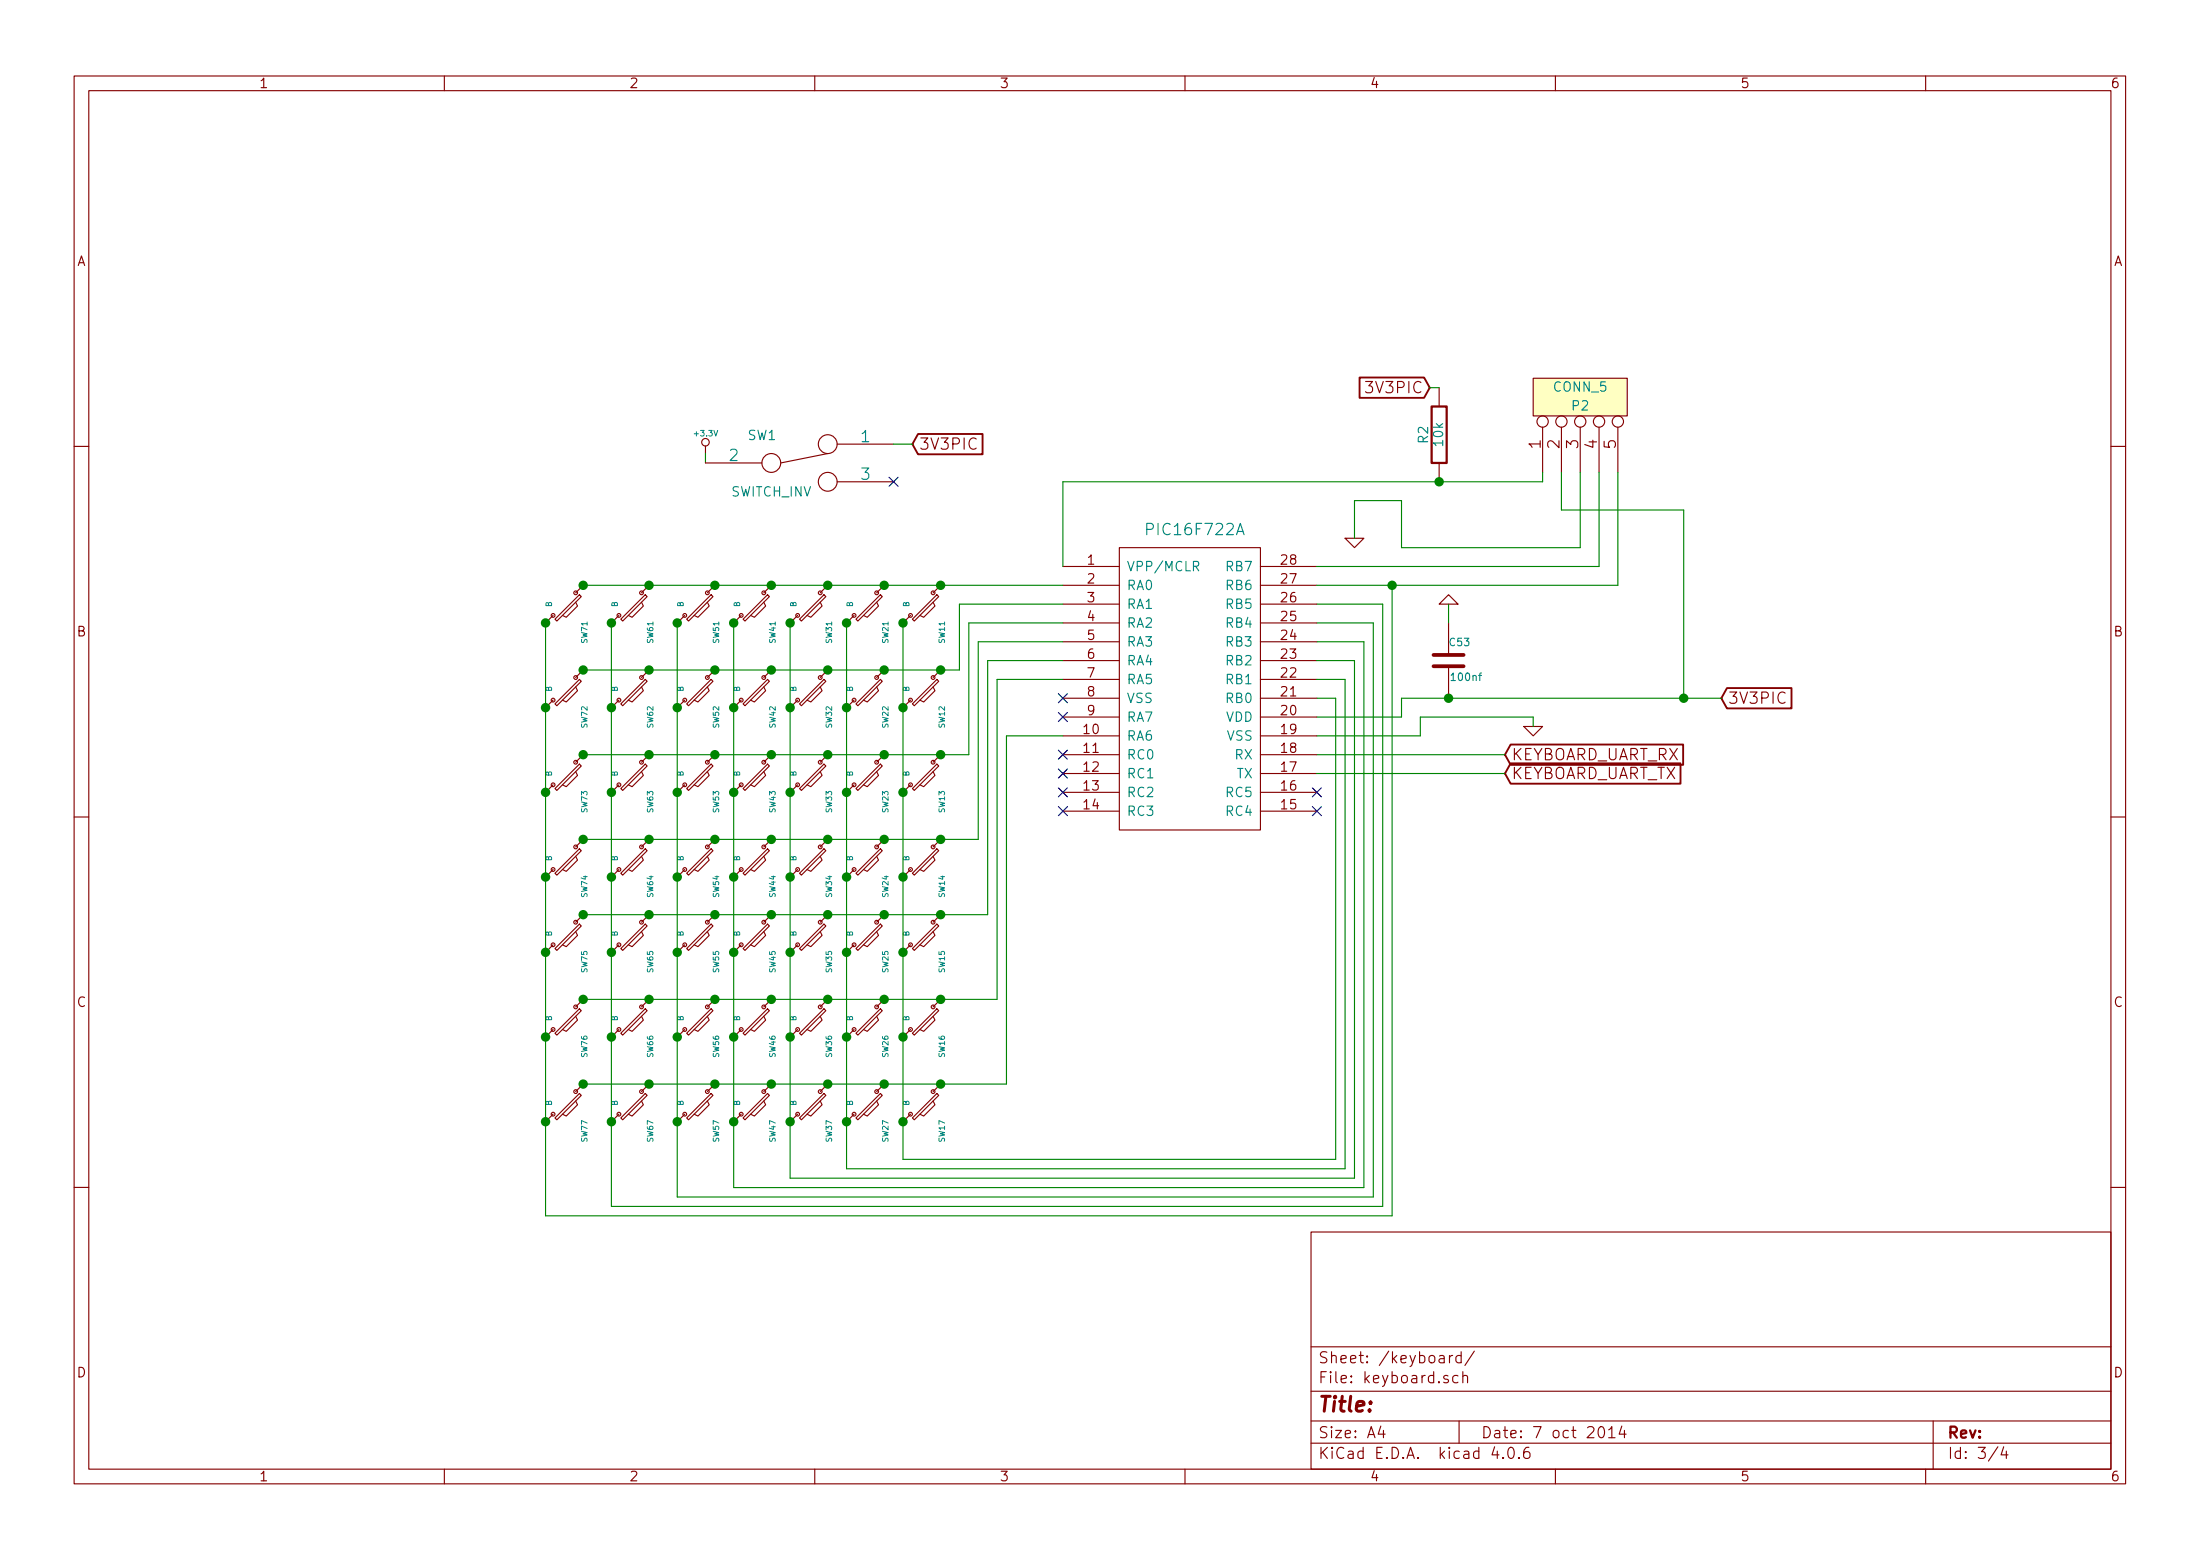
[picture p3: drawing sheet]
<svg xmlns="http://www.w3.org/2000/svg" width="297mm" height="210mm" viewBox="0 0 297 210" stroke-linecap="round" stroke-linejoin="round" font-family="sans-serif">
<g fill="none" stroke="#840000" stroke-width=".15">
<path d="M10 10.3h277v189.9h-277zM12 12.2h273v186.1h-273zM60 10.3v1.9M110 10.3v1.9M160 10.3v1.9M210 10.3v1.9M260 10.3v1.9M113 59.9h7.6M194.3 52.3v2.6M207 51h12.7v5.1h-12.7zM208.3 57.7v6M210.8 57.7v6"/>
<path d="M213.4 57.7v6M215.9 57.7v6M218.4 57.7v6M10 60.2h2M78.7 79l-1 1M78.7 79h.1M87.6 79l-1 1M87.6 79h.1M95.2 60.2v1M95.2 62.5h7.7M96.5 79l-1 1M96.5 79h.1"/>
<path d="M104.1 79l-1 1M104.1 79h.1M111.8 79l-1.1 1M111.8 79h.1M111.8 61.2l-6.4 1.3M113 65h7.6M119.4 79l-1 1M119.4 79h.1M127 79l-1 1M127 79h.1M143.5 76.4h7.6M143.5 79h7.6"/>
<path d="M151.1 73.9h19.1v38.1h-19.1zM170.2 76.4h7.6M170.2 79h7.6M181.6 72.6h2.5l-1.2 1.3zM194.3 62.5v2.5M285 60.2h2M73.7 95.5h.1M73.7 84.1h.1M74.7 94.5l-1 1M74.7 83.1l-1 1M74.9 95l3.3-3.3 .3 .2-3.3 3.3zM77.7 92.7l.3 .5-1.5 1.5-.6-.2"/>
<path d="M77.7 81.3l.3 .5-1.5 1.5-.6-.2M78.2 80.3l.3 .2-3.3 3.3-.3-.2zM78.7 90.4l-1 1M78.7 90.4h.1M82.5 95.5h.1M82.5 84.1h.1M83.6 94.5l-1.1 1M83.6 83.1l-1.1 1M83.8 95l3.3-3.3 .3 .2-3.3 3.3zM83.8 83.6l3.3-3.3 .3 .2-3.3 3.3zM86.6 92.7l.3 .5-1.6 1.5-.5-.2M86.6 81.3l.3 .5-1.6 1.5-.5-.2"/>
<path d="M87.6 90.4l-1 1M87.6 90.4h.1M91.4 84.1h.1M91.4 95.5h.1M92.5 83.1l-1.1 1M92.5 94.5l-1.1 1M92.7 95l3.3-3.3 .3 .2-3.3 3.3zM95.5 81.3l.3 .5-1.6 1.5-.5-.2M95.5 92.7l.3 .5-1.6 1.5-.5-.2M96 80.3l.3 .2-3.3 3.3-.3-.2zM96.5 90.4l-1 1M96.5 90.4h.1"/>
<path d="M99.1 84.1h.1M99.1 95.5h.1M100.1 83.1l-1 1M100.1 94.5l-1 1M100.3 95l3.3-3.3 .3 .2-3.3 3.3zM103.1 81.3l.3 .5-1.5 1.5-.6-.2M103.1 92.7l.3 .5-1.5 1.5-.6-.2M103.6 80.3l.3 .2-3.3 3.3-.3-.2zM104.1 90.4l-1 1M104.1 90.4h.1M106.7 84.1h.1M106.7 95.5h.1"/>
<path d="M107.7 83.1l-1 1M107.7 94.5l-1 1M107.9 83.6l3.4-3.3 .2 .2-3.3 3.3zM107.9 95l3.4-3.3 .2 .2-3.3 3.3zM110.7 81.3l.3 .5-1.5 1.5-.5-.2M110.7 92.7l.3 .5-1.5 1.5-.5-.2M111.8 90.4l-1.1 1M111.8 90.4h.1M114.3 84.1h.1M114.3 95.5h.1M115.3 83.1l-1 1M115.3 94.5l-1 1"/>
<path d="M115.6 95l3.3-3.3 .2 .2-3.3 3.3zM118.4 81.3l.2 .5-1.5 1.5-.5-.2M118.4 92.7l.2 .5-1.5 1.5-.5-.2M118.9 80.3l.2 .2-3.3 3.3-.2-.2zM119.4 90.4l-1 1M119.4 90.4h.1M121.9 84.1h.1M121.9 95.5h.1M122.9 83.1l-1 1M122.9 94.5l-1 1M123.2 95l3.3-3.3 .2 .2-3.3 3.3zM126 81.3l.2 .5-1.5 1.5-.5-.2"/>
<path d="M126 92.7l.2 .5-1.5 1.5-.5-.2M126.5 80.3l.2 .2-3.3 3.3-.2-.2zM127 90.4l-1 1M127 90.4h.1M143.5 81.5h7.6M143.5 84.1h7.6M143.5 86.6h7.6M143.5 89.1h7.6M143.5 91.7h7.6M143.5 94.2h7.6M143.5 96.8h7.6M143.5 99.3h7.6"/>
<path d="M170.2 81.5h7.6M170.2 84.1h7.6M170.2 86.6h7.6M170.2 89.1h7.6M170.2 91.7h7.6M170.2 94.2h7.6M170.2 96.8h7.6M170.2 99.3h7.6M194.3 81.5l1.3-1.2 1.2 1.2zM195.6 84.1v4.3M195.6 89.9v4.3M205.7 98h2.6l-1.3 1.3z"/>
<path d="M10 110.3h2M73.7 118.4h.1M73.7 106.9h.1M74.7 117.3l-1 1.1M74.7 105.9l-1 1M74.9 117.9l3.3-3.4 .3 .3-3.3 3.3zM74.9 106.4l3.3-3.3 .3 .3-3.3 3.3zM77.7 115.6l.3 .5-1.5 1.5-.6-.3M77.7 104.1l.3 .5-1.5 1.6-.6-.3M78.7 113.3l-1 1M78.7 113.3h.1M78.7 101.8l-1 1.1"/>
<path d="M78.7 101.8h.1M82.5 118.4h.1M82.5 106.9h.1M83.6 117.3l-1.1 1.1M83.6 105.9l-1.1 1M83.8 117.9l3.3-3.4 .3 .3-3.3 3.3zM83.8 106.4l3.3-3.3 .3 .3-3.3 3.3zM86.6 115.6l.3 .5-1.6 1.5-.5-.3M86.6 104.1l.3 .5-1.6 1.6-.5-.3M87.6 113.3l-1 1M87.6 113.3h.1M87.6 101.8l-1 1.1"/>
<path d="M87.6 101.8h.1M91.4 118.4h.1M91.4 106.9h.1M92.5 117.3l-1.1 1.1M92.5 105.9l-1.1 1M92.7 117.9l3.3-3.4 .3 .3-3.3 3.3zM92.7 106.4l3.3-3.3 .3 .3-3.3 3.3zM95.5 115.6l.3 .5-1.6 1.5-.5-.3M95.5 104.1l.3 .5-1.6 1.6-.5-.3M96.5 113.3l-1 1M96.5 113.3h.1M96.5 101.8l-1 1.1"/>
<path d="M96.5 101.8h.1M99.1 118.4h.1M99.1 106.9h.1M100.1 117.3l-1 1.1M100.1 105.9l-1 1M100.3 117.9l3.3-3.4 .3 .3-3.3 3.3zM100.3 106.4l3.3-3.3 .3 .3-3.3 3.3zM103.1 115.6l.3 .5-1.5 1.5-.6-.3M103.1 104.1l.3 .5-1.5 1.6-.6-.3M104.1 113.3l-1 1M104.1 113.3h.1M104.1 101.8l-1 1.1"/>
<path d="M104.1 101.8h.1M106.7 118.4h.1M106.7 106.9h.1M107.7 117.3l-1 1.1M107.7 105.9l-1 1M107.9 117.9l3.4-3.4 .2 .3-3.3 3.3zM107.9 106.4l3.4-3.3 .2 .3-3.3 3.3zM110.7 115.6l.3 .5-1.5 1.5-.5-.3M110.7 104.1l.3 .5-1.5 1.6-.5-.3M111.8 113.3l-1.1 1M111.8 113.3h.1M111.8 101.8l-1.1 1.1"/>
<path d="M111.8 101.8h.1M114.3 118.4h.1M114.3 106.9h.1M115.3 117.3l-1 1.1M115.3 105.9l-1 1M115.6 117.9l3.3-3.4 .2 .3-3.3 3.3zM115.6 106.4l3.3-3.3 .2 .3-3.3 3.3zM118.4 115.6l.2 .5-1.5 1.5-.5-.3M118.4 104.1l.2 .5-1.5 1.6-.5-.3M119.4 113.3l-1 1M119.4 113.3h.1M119.4 101.8l-1 1.1"/>
<path d="M119.4 101.8h.1M121.9 118.4h.1M121.9 106.9h.1M122.9 117.3l-1 1.1M122.9 105.9l-1 1M123.2 117.9l3.3-3.4 .2 .3-3.3 3.3zM123.2 106.4l3.3-3.3 .2 .3-3.3 3.3zM126 115.6l.2 .5-1.5 1.5-.5-.3M126 104.1l.2 .5-1.5 1.6-.5-.3M127 113.3l-1 1M127 113.3h.1M127 101.8l-1 1.1"/>
<path d="M127 101.8h.1M143.5 101.8h7.6M143.5 104.4h7.6M143.5 106.9h7.6M143.5 109.5h7.6M170.2 101.8h7.6M170.2 104.4h7.6M170.2 106.9h7.6M170.2 109.5h7.6M285 110.3h2M73.7 139.9h.1M73.7 128.5h.1"/>
<path d="M74.7 138.9l-1 1M74.7 127.5l-1 1M74.9 139.4l3.3-3.3 .3 .3-3.3 3.3zM74.9 128l3.3-3.3 .3 .3-3.3 3.3zM77.7 137.2l.3 .5-1.5 1.5-.6-.3M77.7 125.7l.3 .5-1.5 1.6-.6-.3M78.7 134.9l-1 1M78.7 134.9h.1M78.7 123.4l-1 1.1M78.7 123.4h.1M82.5 139.9h.1M82.5 128.5h.1"/>
<path d="M83.6 138.9l-1.1 1M83.6 127.5l-1.1 1M83.8 128l3.3-3.3 .3 .3-3.3 3.3zM86.6 137.2l.3 .5-1.6 1.5-.5-.3M86.6 125.7l.3 .5-1.6 1.6-.5-.3M87.1 136.1l.3 .3-3.3 3.3-.3-.3zM87.6 134.9l-1 1M87.6 134.9h.1M87.6 123.4l-1 1.1M87.6 123.4h.1M91.4 128.5h.1M91.4 139.9h.1"/>
<path d="M92.5 127.5l-1.1 1M92.5 138.9l-1.1 1M92.7 128l3.3-3.3 .3 .3-3.3 3.3zM92.7 139.4l3.3-3.3 .3 .3-3.3 3.3zM95.5 125.7l.3 .5-1.6 1.6-.5-.3M95.5 137.2l.3 .5-1.6 1.5-.5-.3M96.5 123.4l-1 1.1M96.5 123.4h.1M96.5 134.9l-1 1M96.5 134.9h.1M99.1 128.5h.1M99.1 139.9h.1"/>
<path d="M100.1 127.5l-1 1M100.1 138.9l-1 1M100.3 128l3.3-3.3 .3 .3-3.3 3.3zM100.3 139.4l3.3-3.3 .3 .3-3.3 3.3zM103.1 125.7l.3 .5-1.5 1.6-.6-.3M103.1 137.2l.3 .5-1.5 1.5-.6-.3M104.1 123.4l-1 1.1M104.1 123.4h.1M104.1 134.9l-1 1M104.1 134.9h.1M106.7 128.5h.1M106.7 139.9h.1"/>
<path d="M107.7 127.5l-1 1M107.7 138.9l-1 1M107.9 128l3.4-3.3 .2 .3-3.3 3.3zM107.9 139.4l3.4-3.3 .2 .3-3.3 3.3zM110.7 125.7l.3 .5-1.5 1.6-.5-.3M110.7 137.2l.3 .5-1.5 1.5-.5-.3M111.8 123.4l-1.1 1.1M111.8 123.4h.1M111.8 134.9l-1.1 1M111.8 134.9h.1M114.3 128.5h.1M114.3 139.9h.1"/>
<path d="M115.3 127.5l-1 1M115.3 138.9l-1 1M115.6 128l3.3-3.3 .2 .3-3.3 3.3zM115.6 139.4l3.3-3.3 .2 .3-3.3 3.3zM118.4 125.7l.2 .5-1.5 1.6-.5-.3M118.4 137.2l.2 .5-1.5 1.5-.5-.3M119.4 123.4l-1 1.1M119.4 123.4h.1M119.4 134.9l-1 1M119.4 134.9h.1M121.9 128.5h.1M121.9 139.9h.1"/>
<path d="M122.9 127.5l-1 1M122.9 138.9l-1 1M123.2 128l3.3-3.3 .2 .3-3.3 3.3zM123.2 139.4l3.3-3.3 .2 .3-3.3 3.3zM126 125.7l.2 .5-1.5 1.6-.5-.3M126 137.2l.2 .5-1.5 1.5-.5-.3M127 123.4l-1 1.1M127 123.4h.1M127 134.9l-1 1M127 134.9h.1M73.7 151.4h.1M74.7 150.4l-1 1"/>
<path d="M74.9 150.9l3.3-3.3 .3 .2-3.3 3.3zM77.7 148.6l.3 .5-1.5 1.5-.6-.2M78.7 146.3l-1 1M78.7 146.3h.1M82.5 151.4h.1M83.6 150.4l-1.1 1M86.6 148.6l.3 .5-1.6 1.5-.5-.2M87.1 147.6l.3 .2-3.3 3.3-.3-.2zM87.6 146.3l-1 1M87.6 146.3h.1M91.4 151.4h.1M92.5 150.4l-1.1 1"/>
<path d="M92.7 150.9l3.3-3.3 .3 .2-3.3 3.3zM95.5 148.6l.3 .5-1.6 1.5-.5-.2M96.5 146.3l-1 1M96.5 146.3h.1M99.1 151.4h.1M100.1 150.4l-1 1M100.3 150.9l3.3-3.3 .3 .2-3.3 3.3zM103.1 148.6l.3 .5-1.5 1.5-.6-.2M104.1 146.3l-1 1M104.1 146.3h.1M106.7 151.4h.1M107.7 150.4l-1 1"/>
<path d="M107.9 150.9l3.4-3.3 .2 .2-3.3 3.3zM110.7 148.6l.3 .5-1.5 1.5-.5-.2M111.8 146.3l-1.1 1M111.8 146.3h.1M114.3 151.4h.1M115.3 150.4l-1 1M115.6 150.9l3.3-3.3 .2 .2-3.3 3.3zM118.4 148.6l.2 .5-1.5 1.5-.5-.2M119.4 146.3l-1 1M119.4 146.3h.1M121.9 151.4h.1M122.9 150.4l-1 1"/>
<path d="M123.2 150.9l3.3-3.3 .2 .2-3.3 3.3zM126 148.6l.2 .5-1.5 1.5-.5-.2M127 146.3l-1 1M127 146.3h.1M10 160.2h2M177 166.3h108v32h-108zM285 160.2h2M60 198.3v1.9M110 198.3v1.9M160 198.3v1.9M177 194.8h108M177 191.8h108"/>
<path d="M177 187.8h108M177 181.8h108M186.4 192.5l-.3 1h.9M186.8 193v1M195.5 185.7a.37 .37 0 0 0-.6 .1v.1a.54 .54 0 0 0 .6 .3l.1 .1-.1 .2-.1 .1-.5-.1M195.7 182.9v1M196.1 182.9l-.2 .1-.2 .2M196.8 185.7l-.4-.1-.3 .3 .1 .6 .2 .1 .4-.1M197 191.8v3M197.3 183l-.5-.1-.2 .3v.6l.2 .1 .5-.1M197.3 182.4v1.5M197.5 185.7a.38 .38 0 0 1 .6 .1v.8"/>
<path d="M197.5 185.1v1.5M199.1 182.3l-1.3 2M201.8 195.2l-.4 1.1h1M202.9 196.7h.1l-.1 .1v-.1v.1M203.8 195.4a.34 .34 0 0 1 .6 .2 .77 .77 0 0 1-.5 1.2 .97 .97 0 0 1-.1-1.4zM205.1 196.7h.1l-.1 .1-.1-.1h.1v.1M206.4 195.3a.59 .59 0 0 0-.7 .7l.1 .7 .2 .1h.3l.2-.1 .1-.5-.2-.2-.4-.1-.3 .3M210 198.3v1.9M215.9 192.7a.35 .35 0 0 1 .4-.2 .35 .35 0 0 1 .3 .3 .77 .77 0 0 1-.5 1.2 .9 .9 0 0 1-.2-1.3zM217.2 193l.4-.5v1.5M217.2 194h.9M219 192.5l-.4 1h1"/>
<path d="M219.3 193v1M260 198.3v1.9M261 191.8v6.5M269.7 195.2l-1.2 2M270.5 195.2l-.3 1.1h.9M270.9 195.8v1"/>
<circle cx="95.3" cy="59.7" r=".51"/>
<circle cx="111.8" cy="59.9" r="1.27"/>
<circle cx="208.3" cy="56.9" r=".76"/>
<circle cx="210.8" cy="56.9" r=".76"/>
<circle cx="213.4" cy="56.9" r=".76"/>
<circle cx="215.9" cy="56.9" r=".76"/>
<circle cx="218.4" cy="56.9" r=".76"/>
<circle cx="104.1" cy="62.5" r="1.27"/>
<circle cx="111.8" cy="65" r="1.27"/>
<circle cx="74.7" cy="94.5" r=".25"/>
<circle cx="74.7" cy="83.1" r=".25"/>
<circle cx="77.7" cy="91.4" r=".25"/>
<circle cx="77.7" cy="80" r=".25"/>
<circle cx="83.6" cy="94.5" r=".25"/>
<circle cx="83.6" cy="83.1" r=".25"/>
<circle cx="86.6" cy="91.4" r=".25"/>
<circle cx="86.6" cy="80" r=".25"/>
<circle cx="92.5" cy="83.1" r=".25"/>
<circle cx="92.5" cy="94.5" r=".25"/>
<circle cx="95.5" cy="91.4" r=".25"/>
<circle cx="95.5" cy="80" r=".25"/>
<circle cx="100.1" cy="83.1" r=".25"/>
<circle cx="100.1" cy="94.5" r=".25"/>
<circle cx="103.1" cy="80" r=".25"/>
<circle cx="103.1" cy="91.4" r=".25"/>
<circle cx="107.7" cy="94.5" r=".25"/>
<circle cx="107.7" cy="83.1" r=".25"/>
<circle cx="110.7" cy="80" r=".25"/>
<circle cx="110.7" cy="91.4" r=".25"/>
<circle cx="115.3" cy="94.5" r=".25"/>
<circle cx="115.3" cy="83.1" r=".25"/>
<circle cx="118.4" cy="80" r=".25"/>
<circle cx="118.4" cy="91.4" r=".25"/>
<circle cx="122.9" cy="94.5" r=".25"/>
<circle cx="122.9" cy="83.1" r=".25"/>
<circle cx="126" cy="91.4" r=".25"/>
<circle cx="126" cy="80" r=".25"/>
<circle cx="74.7" cy="117.3" r=".25"/>
<circle cx="74.7" cy="105.9" r=".25"/>
<circle cx="77.7" cy="102.9" r=".25"/>
<circle cx="77.7" cy="114.3" r=".25"/>
<circle cx="83.6" cy="105.9" r=".25"/>
<circle cx="83.6" cy="117.3" r=".25"/>
<circle cx="86.6" cy="102.9" r=".25"/>
<circle cx="86.6" cy="114.3" r=".25"/>
<circle cx="92.5" cy="117.3" r=".25"/>
<circle cx="92.5" cy="105.9" r=".25"/>
<circle cx="95.5" cy="114.3" r=".25"/>
<circle cx="95.5" cy="102.9" r=".25"/>
<circle cx="100.1" cy="105.9" r=".25"/>
<circle cx="100.1" cy="117.3" r=".25"/>
<circle cx="103.1" cy="114.3" r=".25"/>
<circle cx="103.1" cy="102.9" r=".25"/>
<circle cx="107.7" cy="117.3" r=".25"/>
<circle cx="107.7" cy="105.9" r=".25"/>
<circle cx="110.7" cy="114.3" r=".25"/>
<circle cx="110.7" cy="102.9" r=".25"/>
<circle cx="115.3" cy="117.3" r=".25"/>
<circle cx="115.3" cy="105.9" r=".25"/>
<circle cx="118.4" cy="114.3" r=".25"/>
<circle cx="118.4" cy="102.9" r=".25"/>
<circle cx="122.9" cy="117.3" r=".25"/>
<circle cx="122.9" cy="105.9" r=".25"/>
<circle cx="126" cy="114.3" r=".25"/>
<circle cx="126" cy="102.9" r=".25"/>
<circle cx="74.7" cy="138.9" r=".25"/>
<circle cx="74.7" cy="127.5" r=".25"/>
<circle cx="77.7" cy="135.9" r=".25"/>
<circle cx="77.7" cy="124.5" r=".25"/>
<circle cx="83.6" cy="127.5" r=".25"/>
<circle cx="83.6" cy="138.9" r=".25"/>
<circle cx="86.6" cy="135.9" r=".25"/>
<circle cx="86.6" cy="124.5" r=".25"/>
<circle cx="92.5" cy="127.5" r=".25"/>
<circle cx="92.5" cy="138.9" r=".25"/>
<circle cx="95.5" cy="135.9" r=".25"/>
<circle cx="95.5" cy="124.5" r=".25"/>
<circle cx="100.1" cy="127.5" r=".25"/>
<circle cx="100.1" cy="138.9" r=".25"/>
<circle cx="103.1" cy="124.5" r=".25"/>
<circle cx="103.1" cy="135.9" r=".25"/>
<circle cx="107.7" cy="127.5" r=".25"/>
<circle cx="107.7" cy="138.9" r=".25"/>
<circle cx="110.7" cy="135.9" r=".25"/>
<circle cx="110.7" cy="124.5" r=".25"/>
<circle cx="115.3" cy="138.9" r=".25"/>
<circle cx="115.3" cy="127.5" r=".25"/>
<circle cx="118.4" cy="124.5" r=".25"/>
<circle cx="118.4" cy="135.9" r=".25"/>
<circle cx="122.9" cy="127.5" r=".25"/>
<circle cx="122.9" cy="138.9" r=".25"/>
<circle cx="126" cy="124.5" r=".25"/>
<circle cx="126" cy="135.9" r=".25"/>
<circle cx="74.7" cy="150.4" r=".25"/>
<circle cx="77.7" cy="147.3" r=".25"/>
<circle cx="83.6" cy="150.4" r=".25"/>
<circle cx="86.6" cy="147.3" r=".25"/>
<circle cx="92.5" cy="150.4" r=".25"/>
<circle cx="95.5" cy="147.3" r=".25"/>
<circle cx="100.1" cy="150.4" r=".25"/>
<circle cx="103.1" cy="147.3" r=".25"/>
<circle cx="107.7" cy="150.4" r=".25"/>
<circle cx="110.7" cy="147.3" r=".25"/>
<circle cx="115.3" cy="150.4" r=".25"/>
<circle cx="118.4" cy="147.3" r=".25"/>
<circle cx="122.9" cy="150.4" r=".25"/>
<circle cx="126" cy="147.3" r=".25"/>
</g>
<path d="M193.3 54.9h2v7.6h-2z" fill="none" stroke="#840000" stroke-width=".3"/>
<path d="M161.1 76.4l.6-.1 .1-.1v-.3l-.2-.1h-.5v1.2M161.4 76.4l.4 .6" fill="none" stroke="#008484" stroke-width=".15"/>
<path d="M124 58.6h8.7v2.7h-8.7l-.8-1.4zM183.6 50.9h8.7l.7 1.4-.7 1.4h-8.7zM233.2 92.9h8.7v2.7h-8.7l-.8-1.4zM204 100.5h23.3v2.7h-23.3l-.8-1.4zM204 103h22.9v2.8h-22.9l-.8-1.4z" fill="none" stroke="#840000" stroke-width=".25"/>
<path d="M193.5 89.9h4.1M193.5 88.4h4.1" fill="none" stroke="#840000" stroke-width=".51"/>
<g fill="none" stroke="#000084" stroke-width=".15">
<path d="M120 64.4l1.3 1.2M121.3 64.4l-1.3 1.2M142.9 93.6l1.2 1.2M142.9 96.2l1.2 1.2M144.1 93.6l-1.2 1.2M144.1 96.2l-1.2 1.2M142.9 108.9l1.2 1.2M142.9 106.3l1.2 1.2M142.9 103.8l1.2 1.2M142.9 101.2l1.2 1.3M144.1 108.9l-1.2 1.2M144.1 106.3l-1.2 1.2"/>
<path d="M144.1 103.8l-1.2 1.2M144.1 101.2l-1.2 1.3M177.2 106.3l1.2 1.2M177.2 108.9l1.2 1.2M178.4 106.3l-1.2 1.2M178.4 108.9l-1.2 1.2"/>
</g>
<path d="M207 51h12.7v5.1h-12.7z" fill="#ffffc2" stroke="#ffffc2" stroke-width=".14"/>
<g fill="none" stroke="#008400" stroke-width=".15">
<path d="M120.6 59.9h2.6M193 52.3h1.3M78.7 79h64.8M95.2 61.2v1.3M188 79v85.1h-114.3v-80M208.3 63.7v1.3h-64.8v11.4M210.8 63.7v5.1h16.5v25.4M213.4 63.7v10.2h-24.2v-6.3h-6.3v5M215.9 63.7v12.7h-38.1M218.4 63.7v15.3h-40.6M91.4 84.1v77.4h94v-77.4h-7.6M99.1 84.1v76.2h85v-73.7h-6.3"/>
<path d="M106.7 84.1v74.9h76.2v-69.9h-5.1M114.3 84.1v73.6h67.3v-66h-3.8M121.9 84.1v72.4h58.4v-62.3h-2.5M143.5 99.3h-7.6v47h-57.2M143.5 86.6h-11.4v26.7h-53.4M143.5 91.7h-8.9v43.2h-55.9M143.5 89.1h-10.2v34.3h-54.6M143.5 84.1h-12.7v17.7h-52.1M143.5 81.5h-14v8.9h-50.8M177.8 81.5h8.9v81.3h-104.2v-78.7M195.6 81.5v2.6M207 98v-1.2h-15.2v2.5h-14"/>
<path d="M232.4 94.2h-43.2v2.6h-11.4M177.8 101.8h25.4M177.8 104.4h25.4"/>
</g>
<g fill="#008400" stroke="#008400" stroke-width=".25">
<circle cx="114.3" cy="128.5" r=".51"/>
<circle cx="91.4" cy="106.9" r=".51"/>
<circle cx="91.4" cy="118.4" r=".51"/>
<circle cx="91.4" cy="95.5" r=".51"/>
<circle cx="106.7" cy="118.4" r=".51"/>
<circle cx="106.7" cy="95.5" r=".51"/>
<circle cx="114.3" cy="118.4" r=".51"/>
<circle cx="114.3" cy="95.5" r=".51"/>
<circle cx="121.9" cy="118.4" r=".51"/>
<circle cx="121.9" cy="95.5" r=".51"/>
<circle cx="104.1" cy="123.4" r=".51"/>
<circle cx="119.4" cy="123.4" r=".51"/>
<circle cx="111.8" cy="113.3" r=".51"/>
<circle cx="127" cy="113.3" r=".51"/>
<circle cx="104.1" cy="101.8" r=".51"/>
<circle cx="119.4" cy="101.8" r=".51"/>
<circle cx="111.8" cy="90.4" r=".51"/>
<circle cx="127" cy="90.4" r=".51"/>
<circle cx="104.1" cy="79" r=".51"/>
<circle cx="119.4" cy="79" r=".51"/>
<circle cx="127" cy="79" r=".51"/>
<circle cx="111.8" cy="79" r=".51"/>
<circle cx="119.4" cy="90.4" r=".51"/>
<circle cx="104.1" cy="90.4" r=".51"/>
<circle cx="127" cy="101.8" r=".51"/>
<circle cx="111.8" cy="101.8" r=".51"/>
<circle cx="119.4" cy="113.3" r=".51"/>
<circle cx="104.1" cy="113.3" r=".51"/>
<circle cx="127" cy="123.4" r=".51"/>
<circle cx="111.8" cy="123.4" r=".51"/>
<circle cx="121.9" cy="106.9" r=".51"/>
<circle cx="114.3" cy="106.9" r=".51"/>
<circle cx="106.7" cy="106.9" r=".51"/>
<circle cx="121.9" cy="128.5" r=".51"/>
<circle cx="106.7" cy="128.5" r=".51"/>
<circle cx="91.4" cy="128.5" r=".51"/>
<circle cx="99.1" cy="128.5" r=".51"/>
<circle cx="99.1" cy="84.1" r=".51"/>
<circle cx="91.4" cy="84.1" r=".51"/>
<circle cx="99.1" cy="95.5" r=".51"/>
<circle cx="99.1" cy="106.9" r=".51"/>
<circle cx="99.1" cy="118.4" r=".51"/>
<circle cx="106.7" cy="84.1" r=".51"/>
<circle cx="114.3" cy="84.1" r=".51"/>
<circle cx="121.9" cy="84.1" r=".51"/>
<circle cx="96.5" cy="79" r=".51"/>
<circle cx="96.5" cy="90.4" r=".51"/>
<circle cx="194.3" cy="65" r=".51"/>
<circle cx="195.6" cy="94.2" r=".51"/>
<circle cx="96.5" cy="101.8" r=".51"/>
<circle cx="96.5" cy="113.3" r=".51"/>
<circle cx="96.5" cy="123.4" r=".51"/>
<circle cx="87.6" cy="79" r=".51"/>
<circle cx="78.7" cy="79" r=".51"/>
<circle cx="73.7" cy="84.1" r=".51"/>
<circle cx="82.6" cy="84.1" r=".51"/>
<circle cx="82.6" cy="95.5" r=".51"/>
<circle cx="87.6" cy="90.4" r=".51"/>
<circle cx="78.7" cy="90.4" r=".51"/>
<circle cx="73.7" cy="95.5" r=".51"/>
<circle cx="78.7" cy="101.8" r=".51"/>
<circle cx="87.6" cy="101.8" r=".51"/>
<circle cx="82.6" cy="106.9" r=".51"/>
<circle cx="73.7" cy="106.9" r=".51"/>
<circle cx="78.7" cy="113.3" r=".51"/>
<circle cx="87.6" cy="113.3" r=".51"/>
<circle cx="73.7" cy="118.4" r=".51"/>
<circle cx="73.7" cy="128.5" r=".51"/>
<circle cx="73.7" cy="139.9" r=".51"/>
<circle cx="73.7" cy="151.4" r=".51"/>
<circle cx="82.6" cy="151.4" r=".51"/>
<circle cx="91.4" cy="151.4" r=".51"/>
<circle cx="99.1" cy="151.4" r=".51"/>
<circle cx="106.7" cy="151.4" r=".51"/>
<circle cx="114.3" cy="151.4" r=".51"/>
<circle cx="121.9" cy="151.4" r=".51"/>
<circle cx="121.9" cy="139.9" r=".51"/>
<circle cx="114.3" cy="139.9" r=".51"/>
<circle cx="106.7" cy="139.9" r=".51"/>
<circle cx="99.1" cy="139.9" r=".51"/>
<circle cx="91.4" cy="139.9" r=".51"/>
<circle cx="82.6" cy="139.9" r=".51"/>
<circle cx="78.7" cy="134.9" r=".51"/>
<circle cx="87.6" cy="134.9" r=".51"/>
<circle cx="96.5" cy="134.9" r=".51"/>
<circle cx="104.1" cy="134.9" r=".51"/>
<circle cx="111.8" cy="134.9" r=".51"/>
<circle cx="119.4" cy="134.9" r=".51"/>
<circle cx="127" cy="134.9" r=".51"/>
<circle cx="127" cy="146.3" r=".51"/>
<circle cx="119.4" cy="146.3" r=".51"/>
<circle cx="111.8" cy="146.3" r=".51"/>
<circle cx="104.1" cy="146.3" r=".51"/>
<circle cx="96.5" cy="146.3" r=".51"/>
<circle cx="87.6" cy="146.3" r=".51"/>
<circle cx="78.7" cy="146.3" r=".51"/>
<circle cx="87.6" cy="123.4" r=".51"/>
<circle cx="78.7" cy="123.4" r=".51"/>
<circle cx="82.6" cy="128.5" r=".51"/>
<circle cx="82.6" cy="118.4" r=".51"/>
<circle cx="188" cy="79" r=".51"/>
<circle cx="227.3" cy="94.2" r=".51"/>
</g>
<text font-size="2.8" fill="#840000" x="178" y="190.5">Title:</text>
<g font-size="2.1" fill="#840000">
<text x="184.8" y="53.1">3V3PIC</text>
<text x="124.1" y="60.7">3V3PIC</text>
<text x="208" y="60.5" transform="rotate(-90 208 60.5)">1</text>
<text x="210.6" y="60.5" transform="rotate(-90 210.6 60.5)">2</text>
<text x="213.1" y="60.5" transform="rotate(-90 213.1 60.5)">3</text>
<text x="215.6" y="60.5" transform="rotate(-90 215.6 60.5)">4</text>
<text x="218.2" y="60.5" transform="rotate(-90 218.2 60.5)">5</text>
<text x="233.3" y="95">3V3PIC</text>
<text x="204.1" y="102.6">KEYBOARD_UART_RX</text>
<text x="204.1" y="105.2">KEYBOARD_UART_TX</text>
<text x="178" y="184">Sheet: /keyboard/</text>
<text x="178" y="186.7">File: keyboard.sch</text>
<text x="178" y="196.9">KiCad E.D.A. kicad 4.0.6</text>
<text x="178" y="194.1">Size: A4</text>
<text x="200" y="194.1">Date: 7 oct 2014</text>
<text x="263" y="194.1">Rev:</text>
<text x="263" y="196.9">Id: 3/4</text>
</g>
<g font-size="2.1" fill="#008484">
<text x="116.3" y="59.7">1</text>
<text x="98.5" y="62.2">2</text>
<text x="116.3" y="64.8">3</text>
<text x="155.2" y="72.2">PIC16F722A</text>
</g>
<g font-size="1.8" fill="#840000">
<text x="35" y="11.9">1</text>
<text x="85" y="11.9">2</text>
<text x="135" y="11.9">3</text>
<text x="185" y="11.9">4</text>
<text x="235" y="11.9">5</text>
<text x="285" y="11.9">6</text>
<text x="10.4" y="35.9">A</text>
<text x="285.4" y="35.9">A</text>
<text x="146.8" y="76.2">1</text>
<text x="173" y="76.2">28</text>
<text x="146.8" y="78.7">2</text>
<text x="146.8" y="81.3">3</text>
<text x="146.8" y="83.8">4</text>
<text x="173" y="83.8">25</text>
<text x="173" y="81.3">26</text>
<text x="173" y="78.7">27</text>
<text x="10.4" y="85.9">B</text>
<text x="146.8" y="86.4">5</text>
<text x="146.8" y="88.9">6</text>
<text x="173" y="88.9">23</text>
<text x="173" y="86.4">24</text>
<text x="285.4" y="85.9">B</text>
<text x="146.8" y="91.4">7</text>
<text x="146.8" y="94">8</text>
<text x="173" y="94">21</text>
<text x="173" y="91.4">22</text>
<text x="146.4" y="99.1">10</text>
<text x="146.4" y="101.6">11</text>
<text x="146.8" y="96.5">9</text>
<text x="173" y="96.5">20</text>
<text x="173" y="101.6">18</text>
<text x="173" y="99.1">19</text>
<text x="146.4" y="104.1">12</text>
<text x="146.4" y="106.7">13</text>
<text x="173" y="106.7">16</text>
<text x="173" y="104.1">17</text>
<text x="146.4" y="109.2">14</text>
<text x="173" y="109.2">15</text>
<text x="10.4" y="135.9">C</text>
<text x="285.4" y="135.9">C</text>
<text x="10.4" y="185.9">D</text>
<text x="285.4" y="185.9">D</text>
<text x="35" y="199.9">1</text>
<text x="85" y="199.9">2</text>
<text x="135" y="199.9">3</text>
<text x="185" y="199.9">4</text>
<text x="235" y="199.9">5</text>
<text x="285" y="199.9">6</text>
</g>
<g font-size="1.8" fill="#008484">
<text x="209.8" y="52.9">CONN_5</text>
<text x="101" y="59.4">SW1</text>
<text x="192.8" y="59.8" transform="rotate(-90 192.8 59.8)">R2</text>
<text x="212.3" y="55.4">P2</text>
<text x="194.8" y="60.1" transform="rotate(-90 194.8 60.1)">10k</text>
<text x="98.7" y="67">SWITCH_INV</text>
<text x="152.1" y="77.1">VPP/MCLR</text>
<text x="165.6" y="77.1">RB7</text>
<text x="152.1" y="79.6">RA0</text>
<text x="152.1" y="82.2">RA1</text>
<text x="165.6" y="82.2">RB5</text>
<text x="165.6" y="79.6">RB6</text>
<text x="152.1" y="84.7">RA2</text>
<text x="152.1" y="87.2">RA3</text>
<text x="152.1" y="89.8">RA4</text>
<text x="165.6" y="89.8">RB2</text>
<text x="165.6" y="87.2">RB3</text>
<text x="165.6" y="84.7">RB4</text>
<text x="152.1" y="92.3">RA5</text>
<text x="152.1" y="94.9">VSS</text>
<text x="165.6" y="94.9">RB0</text>
<text x="165.6" y="92.3">RB1</text>
<text x="152.1" y="97.4">RA7</text>
<text x="152.1" y="99.9">RA6</text>
<text x="165.4" y="97.4">VDD</text>
<text x="165.6" y="99.9">VSS</text>
<text x="152.1" y="102.5">RC0</text>
<text x="152.1" y="105">RC1</text>
<text x="152.1" y="107.6">RC2</text>
<text x="165.6" y="107.6">RC5</text>
<text x="166.7" y="102.5">RX</text>
<text x="166.9" y="105">TX</text>
<text x="152.1" y="110.1">RC3</text>
<text x="165.6" y="110.1">RC4</text>
</g>
<g font-size="1.4" fill="#008484">
<text x="195.8" y="87.2">C53</text>
<text x="196.1" y="91.9">100nf</text>
</g>
<g font-size="1.1" fill="#008484">
<text x="93.9" y="58.9">+3.3V</text>
<text x="74.5" y="81.9" transform="rotate(-90 74.5 81.9)">B</text>
<text x="83.4" y="81.9" transform="rotate(-90 83.4 81.9)">B</text>
<text x="92.3" y="81.9" transform="rotate(-90 92.3 81.9)">B</text>
<text x="99.9" y="81.9" transform="rotate(-90 99.9 81.9)">B</text>
<text x="107.5" y="81.9" transform="rotate(-90 107.5 81.9)">B</text>
<text x="115.1" y="81.9" transform="rotate(-90 115.1 81.9)">B</text>
<text x="122.8" y="81.9" transform="rotate(-90 122.8 81.9)">B</text>
<text x="79.3" y="86.8" transform="rotate(-90 79.3 86.8)">SW71</text>
<text x="88.2" y="86.8" transform="rotate(-90 88.2 86.8)">SW61</text>
<text x="97.1" y="86.8" transform="rotate(-90 97.1 86.8)">SW51</text>
<text x="104.7" y="86.8" transform="rotate(-90 104.7 86.8)">SW41</text>
<text x="112.3" y="86.8" transform="rotate(-90 112.3 86.8)">SW31</text>
<text x="119.9" y="86.8" transform="rotate(-90 119.9 86.8)">SW21</text>
<text x="127.6" y="86.8" transform="rotate(-90 127.6 86.8)">SW11</text>
<text x="74.5" y="93.3" transform="rotate(-90 74.5 93.3)">B</text>
<text x="83.4" y="93.3" transform="rotate(-90 83.4 93.3)">B</text>
<text x="92.3" y="93.3" transform="rotate(-90 92.3 93.3)">B</text>
<text x="99.9" y="93.3" transform="rotate(-90 99.9 93.3)">B</text>
<text x="107.5" y="93.3" transform="rotate(-90 107.5 93.3)">B</text>
<text x="115.1" y="93.3" transform="rotate(-90 115.1 93.3)">B</text>
<text x="122.8" y="93.3" transform="rotate(-90 122.8 93.3)">B</text>
<text x="79.3" y="98.2" transform="rotate(-90 79.3 98.2)">SW72</text>
<text x="88.2" y="98.2" transform="rotate(-90 88.2 98.2)">SW62</text>
<text x="97.1" y="98.2" transform="rotate(-90 97.1 98.2)">SW52</text>
<text x="104.7" y="98.2" transform="rotate(-90 104.7 98.2)">SW42</text>
<text x="112.3" y="98.2" transform="rotate(-90 112.3 98.2)">SW32</text>
<text x="119.9" y="98.2" transform="rotate(-90 119.9 98.2)">SW22</text>
<text x="127.6" y="98.2" transform="rotate(-90 127.6 98.2)">SW12</text>
<text x="74.5" y="104.8" transform="rotate(-90 74.5 104.8)">B</text>
<text x="83.4" y="104.8" transform="rotate(-90 83.4 104.8)">B</text>
<text x="92.3" y="104.8" transform="rotate(-90 92.3 104.8)">B</text>
<text x="99.9" y="104.8" transform="rotate(-90 99.9 104.8)">B</text>
<text x="107.5" y="104.8" transform="rotate(-90 107.5 104.8)">B</text>
<text x="115.1" y="104.8" transform="rotate(-90 115.1 104.8)">B</text>
<text x="122.8" y="104.8" transform="rotate(-90 122.8 104.8)">B</text>
<text x="79.3" y="109.6" transform="rotate(-90 79.3 109.6)">SW73</text>
<text x="88.2" y="109.6" transform="rotate(-90 88.2 109.6)">SW63</text>
<text x="97.1" y="109.6" transform="rotate(-90 97.1 109.6)">SW53</text>
<text x="104.7" y="109.6" transform="rotate(-90 104.7 109.6)">SW43</text>
<text x="112.3" y="109.6" transform="rotate(-90 112.3 109.6)">SW33</text>
<text x="119.9" y="109.6" transform="rotate(-90 119.9 109.6)">SW23</text>
<text x="127.6" y="109.6" transform="rotate(-90 127.6 109.6)">SW13</text>
<text x="74.5" y="116.2" transform="rotate(-90 74.5 116.2)">B</text>
<text x="83.4" y="116.2" transform="rotate(-90 83.4 116.2)">B</text>
<text x="92.3" y="116.2" transform="rotate(-90 92.3 116.2)">B</text>
<text x="99.9" y="116.2" transform="rotate(-90 99.9 116.2)">B</text>
<text x="107.5" y="116.2" transform="rotate(-90 107.5 116.2)">B</text>
<text x="115.1" y="116.2" transform="rotate(-90 115.1 116.2)">B</text>
<text x="122.8" y="116.2" transform="rotate(-90 122.8 116.2)">B</text>
<text x="79.3" y="121.1" transform="rotate(-90 79.3 121.1)">SW74</text>
<text x="88.2" y="121.1" transform="rotate(-90 88.2 121.1)">SW64</text>
<text x="97.1" y="121.1" transform="rotate(-90 97.1 121.1)">SW54</text>
<text x="104.7" y="121.1" transform="rotate(-90 104.7 121.1)">SW44</text>
<text x="112.3" y="121.1" transform="rotate(-90 112.3 121.1)">SW34</text>
<text x="119.9" y="121.1" transform="rotate(-90 119.9 121.1)">SW24</text>
<text x="127.6" y="121.1" transform="rotate(-90 127.6 121.1)">SW14</text>
<text x="74.5" y="126.4" transform="rotate(-90 74.5 126.4)">B</text>
<text x="79.3" y="131.2" transform="rotate(-90 79.3 131.2)">SW75</text>
<text x="83.4" y="126.4" transform="rotate(-90 83.4 126.4)">B</text>
<text x="88.2" y="131.2" transform="rotate(-90 88.2 131.2)">SW65</text>
<text x="92.3" y="126.4" transform="rotate(-90 92.3 126.4)">B</text>
<text x="97.1" y="131.2" transform="rotate(-90 97.1 131.2)">SW55</text>
<text x="99.9" y="126.4" transform="rotate(-90 99.9 126.4)">B</text>
<text x="104.7" y="131.2" transform="rotate(-90 104.7 131.2)">SW45</text>
<text x="107.5" y="126.4" transform="rotate(-90 107.5 126.4)">B</text>
<text x="112.3" y="131.2" transform="rotate(-90 112.3 131.2)">SW35</text>
<text x="115.1" y="126.4" transform="rotate(-90 115.1 126.4)">B</text>
<text x="119.9" y="131.2" transform="rotate(-90 119.9 131.2)">SW25</text>
<text x="122.8" y="126.4" transform="rotate(-90 122.8 126.4)">B</text>
<text x="127.6" y="131.2" transform="rotate(-90 127.6 131.2)">SW15</text>
<text x="74.5" y="137.8" transform="rotate(-90 74.5 137.8)">B</text>
<text x="83.4" y="137.8" transform="rotate(-90 83.4 137.8)">B</text>
<text x="92.3" y="137.8" transform="rotate(-90 92.3 137.8)">B</text>
<text x="99.9" y="137.8" transform="rotate(-90 99.9 137.8)">B</text>
<text x="107.5" y="137.8" transform="rotate(-90 107.5 137.8)">B</text>
<text x="115.1" y="137.8" transform="rotate(-90 115.1 137.8)">B</text>
<text x="122.8" y="137.8" transform="rotate(-90 122.8 137.8)">B</text>
<text x="79.3" y="142.7" transform="rotate(-90 79.3 142.7)">SW76</text>
<text x="88.2" y="142.7" transform="rotate(-90 88.2 142.7)">SW66</text>
<text x="97.1" y="142.7" transform="rotate(-90 97.1 142.7)">SW56</text>
<text x="104.7" y="142.7" transform="rotate(-90 104.7 142.7)">SW46</text>
<text x="112.3" y="142.7" transform="rotate(-90 112.3 142.7)">SW36</text>
<text x="119.9" y="142.7" transform="rotate(-90 119.9 142.7)">SW26</text>
<text x="127.6" y="142.7" transform="rotate(-90 127.6 142.7)">SW16</text>
<text x="74.5" y="149.2" transform="rotate(-90 74.5 149.2)">B</text>
<text x="83.4" y="149.2" transform="rotate(-90 83.4 149.2)">B</text>
<text x="92.3" y="149.2" transform="rotate(-90 92.3 149.2)">B</text>
<text x="99.9" y="149.2" transform="rotate(-90 99.9 149.2)">B</text>
<text x="107.5" y="149.2" transform="rotate(-90 107.5 149.2)">B</text>
<text x="115.1" y="149.2" transform="rotate(-90 115.1 149.2)">B</text>
<text x="122.8" y="149.2" transform="rotate(-90 122.8 149.2)">B</text>
<text x="79.3" y="154.1" transform="rotate(-90 79.3 154.1)">SW77</text>
<text x="88.2" y="154.1" transform="rotate(-90 88.2 154.1)">SW67</text>
<text x="97.1" y="154.1" transform="rotate(-90 97.1 154.1)">SW57</text>
<text x="104.7" y="154.1" transform="rotate(-90 104.7 154.1)">SW47</text>
<text x="112.3" y="154.1" transform="rotate(-90 112.3 154.1)">SW37</text>
<text x="119.9" y="154.1" transform="rotate(-90 119.9 154.1)">SW27</text>
<text x="127.6" y="154.1" transform="rotate(-90 127.6 154.1)">SW17</text>
</g>
</svg>
